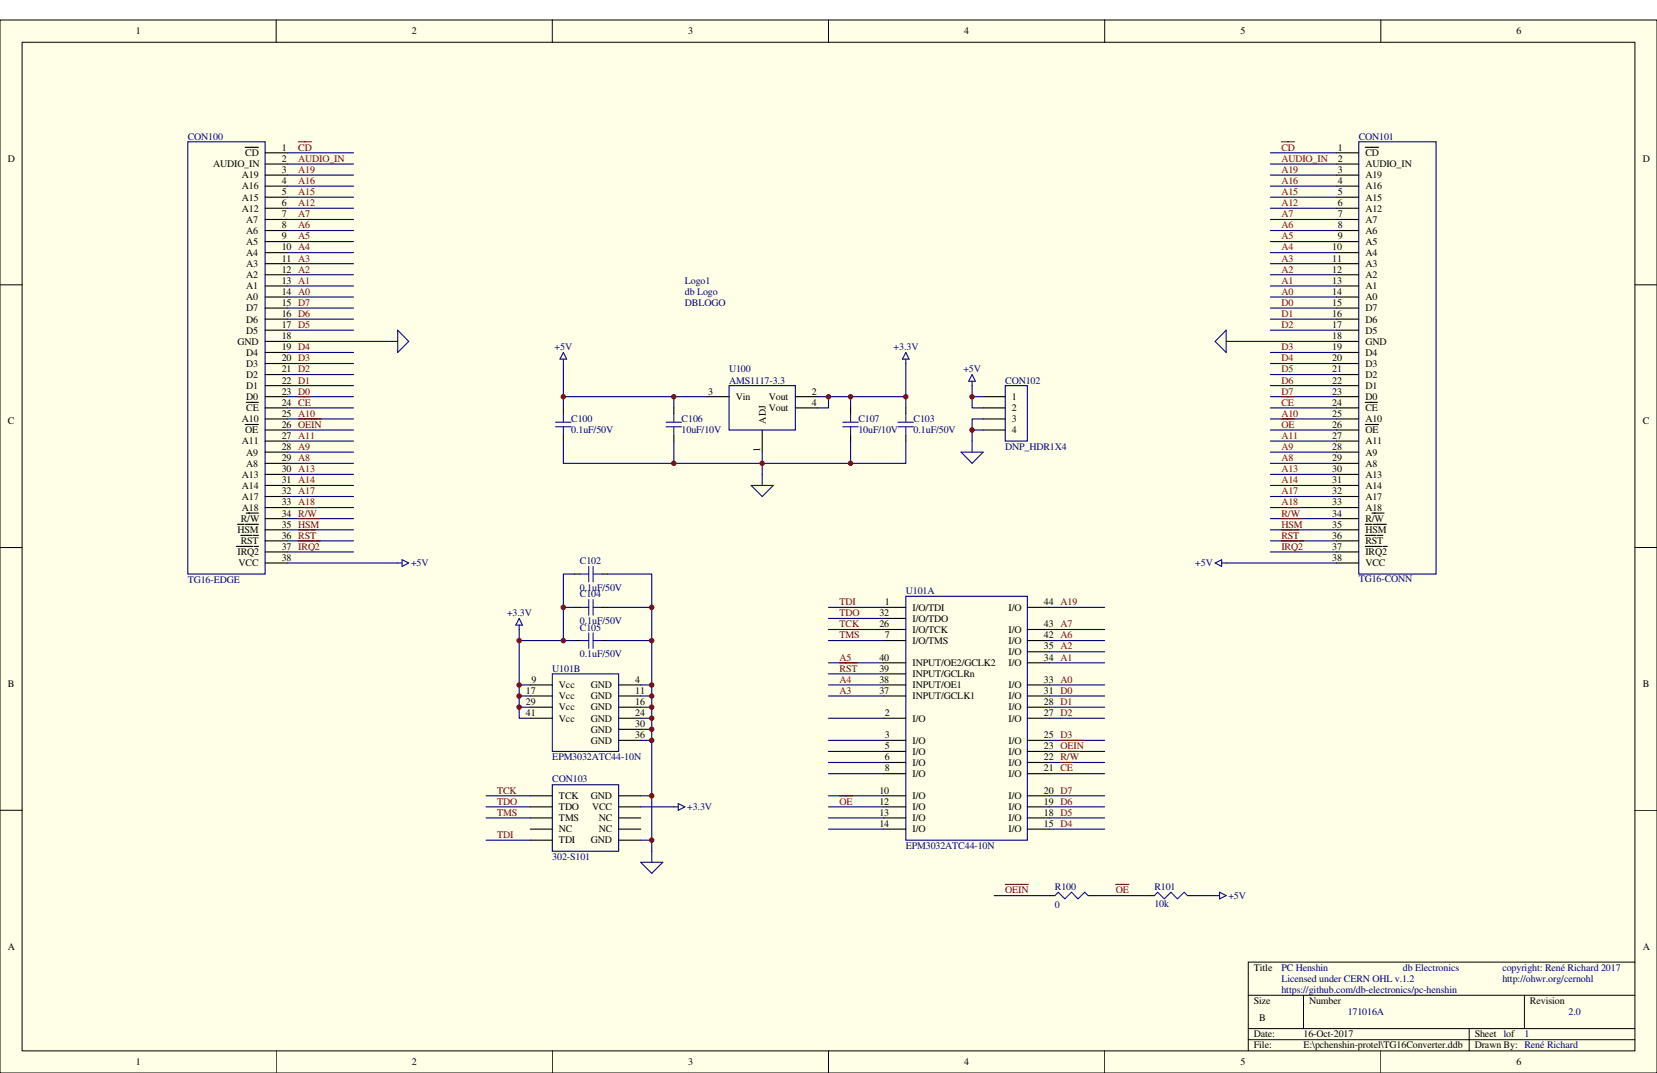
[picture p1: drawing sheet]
<svg xmlns="http://www.w3.org/2000/svg" width="432mm" height="279mm" viewBox="0 0 432 279" stroke-linecap="round" stroke-linejoin="round" font-family="sans-serif">
<path d="M0 5.2h431.8v274.2h-431.8z" fill="#ffffe8"/>
<g fill="none" stroke="#000" stroke-width=".26">
<path d="M0 5.2h431.8v274.2h-431.8zM5.8 11h420.2v262.6h-420.2zM72 5.2v5.8M143.9 5.2v5.8M215.9 5.2v5.8M287.9 5.2v5.8M359.8 5.2v5.8M0 74.2h5.8M426 74.2h5.8M0 142.6h5.8M426 142.6h5.8M0 211h5.8"/>
<path d="M426 211h5.8M325.3 259.2h100.7M339.7 259.2v8.6M397.3 259.2v8.6M426 250.5h-100.7v23.1M72 273.6v5.8M143.9 273.6v5.8M215.9 273.6v5.8M287.9 273.6v5.8M325.3 267.8h100.7M325.3 270.7h100.7M359.8 273.6v5.8"/>
<path d="M382.9 267.8v5.8"/>
</g>
<g fill="none" stroke="#000080" stroke-width=".29">
<path d="M48.9 36.9h20.2v112.6h-20.2zM74.8 39.8h17.3M74.8 57.2h17.3M74.8 54.2h17.3M74.8 51.4h17.3M74.8 48.5h17.3M74.8 45.6h17.3M74.8 42.7h17.3M74.8 77.3h17.3M74.8 74.5h17.3M74.8 71.5h17.3M74.8 68.7h17.3"/>
<path d="M74.8 65.8h17.3M74.8 62.9h17.3M74.8 60h17.3M74.8 88.9h26M74.8 97.5h17.3M74.8 94.7h17.3M74.8 86h17.3M74.8 83.1h17.3M74.8 80.2h17.3M74.8 91.8h17.3M146.8 94.7v11.5M236.1 94.7v11.5"/>
<path d="M74.8 103.3h17.3M74.8 117.7h17.3M74.8 114.9h17.3M74.8 112h17.3M74.8 109.1h17.3M74.8 106.2h17.3M74.8 100.4h17.3M146.8 114.9v5.8h51.8v2.8M146.8 103.3h37.4M175.6 103.3v2.9M175.6 114.9v5.8M213 103.3h23.1"/>
<path d="M221.7 114.9v5.8h-23.1v-3M221.7 103.3v2.9M236.1 114.9v5.8h-14.4M74.8 138h17.3M74.8 135h17.3M74.8 132.2h17.3M74.8 129.3h17.3M74.8 126.4h17.3M74.8 123.5h17.3M74.8 120.7h17.3M74.8 146.6h28.8M74.8 143.7h17.3"/>
<path d="M74.8 140.8h17.3M149.7 158.2h-2.9v8.6h2.9M149.7 149.5h-2.9v8.7M158.3 158.2h11.5v20.2M158.3 149.5h11.5v8.7M236.1 155.3h31.6v63.5h-31.6zM273.5 158.2h14.4M135.3 163.9v23.1h2.9M135.3 178.4h2.9M135.3 166.8h11.5M158.3 166.8h11.5M167 178.4h2.8v43.3"/>
<path d="M215.9 178.4h14.4M215.9 175.5h14.4M215.9 172.6h14.4M273.5 178.4h14.4M273.5 166.8h14.4M273.5 163.9h14.4M273.5 169.7h14.4M273.5 172.6h14.4M135.3 184.2h2.9M135.3 181.2h2.9M167 184.2h2.8M167 181.2h2.8"/>
<path d="M167 187h2.8M167 189.9h2.8M167 192.8h2.8M215.9 181.2h14.4M215.9 187h14.4M215.9 192.8h14.4M215.9 198.5h14.4M215.9 195.7h14.4M273.5 184.2h14.4M273.5 181.2h14.4M273.5 187h14.4M273.5 192.8h14.4"/>
<path d="M273.5 198.5h14.4M273.5 195.7h14.4M126.7 207.2h11.5M126.7 218.8h11.5M126.7 210.1h11.5M126.7 213h11.5M143.9 204.3h17.3v17.4h-17.3zM167 207.2h2.8M167 218.8h2.8M167 210.1h8.6M215.9 207.2h14.4M215.9 210.1h14.4"/>
<path d="M215.9 213h14.4M215.9 215.9h14.4M215.9 201.5h14.4M273.5 207.2h14.4M273.5 210.1h14.4M273.5 213h14.4M273.5 215.9h14.4M273.5 201.5h14.4"/>
</g>
<g fill="none" stroke="#000" stroke-width=".29">
<path d="M63.9 38.4h3.5M69.1 39.8h5.7M69.1 42.7h5.7M69.1 45.6h5.7M69.1 48.5h5.7M69.1 51.4h5.7M69.1 54.2h5.7M69.1 57.2h5.7M69.1 60h5.7M69.1 62.9h5.7M69.1 65.8h5.7M69.1 68.7h5.7"/>
<path d="M69.1 71.5h5.7M69.1 74.5h5.7M69.1 77.3h5.7M69.1 80.2h5.7M69.1 86h5.7M69.1 88.9h5.7M69.1 91.8h5.7M69.1 94.7h5.7M69.1 97.5h5.7M69.1 83.1h5.7M63.9 110.5h3.5M64.2 104.8h3.2"/>
<path d="M69.1 100.4h5.7M69.1 103.3h5.7M69.1 106.2h5.7M69.1 109.1h5.7M69.1 112h5.7M69.1 114.9h5.7M69.1 117.7h5.7M146.8 106.2v1.5M146.8 113.4v1.5M175.6 106.2v1.5M175.6 113.4v1.5M221.7 106.2v1.5"/>
<path d="M221.7 113.4v1.5M236.1 106.2v1.5M236.1 113.4v1.5M61.9 136.5h1.7M62.7 139.4h2.9M63.9 136.5h3.5M64.2 133.6h3.2M65.9 139.4h1.5M69.1 126.4h5.7M69.1 129.3h5.7M69.1 132.2h5.7M69.1 135h5.7"/>
<path d="M69.1 138h5.7M69.1 120.7h5.7M69.1 123.5h5.7M61.6 142.3h4.3M66.2 142.3h1.2M69.1 140.8h5.7M69.1 143.7h5.7M69.1 146.6h5.7M149.7 158.2h1.4M149.7 149.5h1.4M156.9 158.2h1.4M156.9 149.5h1.4"/>
<path d="M230.3 158.2h5.8M267.7 158.2h5.8M138.2 178.4h5.7M149.7 166.8h1.4M156.9 166.8h1.4M161.2 178.4h5.8M230.3 175.5h5.8M230.3 178.4h5.8M230.3 172.6h5.8M230.3 163.9h5.8M230.3 161h5.8M230.3 166.8h5.8"/>
<path d="M267.7 178.4h5.8M267.7 172.6h5.8M267.7 163.9h5.8M267.7 169.7h5.8M267.7 166.8h5.8M138.2 181.2h5.7M138.2 187h5.7M138.2 184.2h5.7M161.2 181.2h5.8M161.2 187h5.8M161.2 192.8h5.8M161.2 184.2h5.8"/>
<path d="M161.2 189.9h5.8M230.3 181.2h5.8M230.3 187h5.8M230.3 192.8h5.8M230.3 195.7h5.8M230.3 198.5h5.8M267.7 181.2h5.8M267.7 187h5.8M267.7 192.8h5.8M267.7 195.7h5.8M267.7 198.5h5.8M267.7 184.2h5.8"/>
<path d="M138.2 207.2h5.7M138.2 210.1h5.7M138.2 213h5.7M138.2 215.9h5.7M138.2 218.8h5.7M161.2 207.2h5.8M161.2 210.1h5.8M161.2 213h5.8M161.2 215.9h5.8M161.2 218.8h5.8M230.3 207.2h5.8M230.3 210.1h5.8"/>
<path d="M230.3 213h5.8M230.3 215.9h5.8M230.3 201.5h5.8M267.7 207.2h5.8M267.7 210.1h5.8M267.7 213h5.8M267.7 215.9h5.8M267.7 201.5h5.8"/>
</g>
<g fill="none" stroke="#11037f" stroke-width=".29">
<path d="M100.8 88.9h2.8M103.6 86l2.9 2.9-2.9 2.9zM146.8 91.8l.9 1.7h-1.8zM146.8 93.5v1.2M236.1 91.8l.8 1.7h-1.7zM236.1 93.5v1.2M195.7 126.4h5.8l-2.9 2.9zM198.6 123.5v2.9M103.6 146.6h1.2M104.8 145.8l1.7 .8-1.7 .9zM135.3 161l.8 1.8h-1.7zM135.3 162.8v1.1"/>
<path d="M143.9 175.5h17.3v20.2h-17.3zM175.6 210.1h1.1M176.7 209.3l1.8 .8-1.8 .9zM167 224.5h5.7l-2.9 2.9zM169.8 221.7v2.8"/>
</g>
<g fill="none" stroke="#00f" stroke-width=".29">
<path d="M144.8 109.9h4M144.8 111.1h4M146.8 107.7v2.2M146.8 111.1v2.3M173.6 109.9h4M173.6 111.1h4M175.6 107.7v2.2M175.6 111.1v2.3M219.6 109.9h4M219.6 111.1h4M221.7 107.7v2.2M221.7 111.1v2.3"/>
<path d="M234 109.9h4M234 111.1h4M236.1 107.7v2.2M236.1 111.1v2.3M151.1 158.2h2.3M151.1 149.5h2.3M153.4 147.5v4M153.4 156.1v4.1M154.6 147.5v4M154.6 156.1v4.1M154.6 158.2h2.3M154.6 149.5h2.3"/>
<path d="M151.1 166.8h2.3M153.4 164.8v4M154.6 166.8h2.3M154.6 164.8v4"/>
</g>
<path d="M77.7 36.9h3.5M77.7 103.3h3.2M77.7 109.1h6M77.7 135h1.7M77.7 138h2.9M79.4 132.2h3.2M79.7 135h3.5M80.9 138h1.4M77.7 140.8h4.3M82.3 140.8h1.2" fill="none" stroke="#800000" stroke-width=".29"/>
<circle cx="135.3" cy="184.1" r=".57" fill="#800000"/>
<circle cx="135.3" cy="184.1" r=".57" fill="none" stroke="#800000" stroke-width=".26"/>
<circle cx="135.3" cy="181.2" r=".57" fill="#800000"/>
<circle cx="135.3" cy="181.2" r=".57" fill="none" stroke="#800000" stroke-width=".26"/>
<circle cx="135.3" cy="178.4" r=".57" fill="#800000"/>
<circle cx="135.3" cy="178.4" r=".57" fill="none" stroke="#800000" stroke-width=".26"/>
<circle cx="169.8" cy="178.4" r=".57" fill="#800000"/>
<circle cx="169.8" cy="178.4" r=".57" fill="none" stroke="#800000" stroke-width=".26"/>
<circle cx="169.8" cy="181.2" r=".57" fill="#800000"/>
<circle cx="169.8" cy="181.2" r=".57" fill="none" stroke="#800000" stroke-width=".26"/>
<circle cx="169.8" cy="184.1" r=".57" fill="#800000"/>
<circle cx="169.8" cy="184.1" r=".57" fill="none" stroke="#800000" stroke-width=".26"/>
<circle cx="169.8" cy="187" r=".57" fill="#800000"/>
<circle cx="169.8" cy="187" r=".57" fill="none" stroke="#800000" stroke-width=".26"/>
<circle cx="169.8" cy="189.9" r=".58" fill="#800000"/>
<circle cx="169.8" cy="189.9" r=".58" fill="none" stroke="#800000" stroke-width=".26"/>
<circle cx="169.8" cy="192.8" r=".58" fill="#800000"/>
<circle cx="169.8" cy="192.8" r=".58" fill="none" stroke="#800000" stroke-width=".26"/>
<circle cx="169.8" cy="207.2" r=".58" fill="#800000"/>
<circle cx="169.8" cy="207.2" r=".58" fill="none" stroke="#800000" stroke-width=".26"/>
<circle cx="169.8" cy="218.8" r=".57" fill="#800000"/>
<circle cx="169.8" cy="218.8" r=".57" fill="none" stroke="#800000" stroke-width=".26"/>
<circle cx="146.8" cy="158.1" r=".58" fill="#800000"/>
<circle cx="146.8" cy="158.1" r=".58" fill="none" stroke="#800000" stroke-width=".26"/>
<circle cx="146.8" cy="166.8" r=".57" fill="#800000"/>
<circle cx="146.8" cy="166.8" r=".57" fill="none" stroke="#800000" stroke-width=".26"/>
<circle cx="169.8" cy="158.1" r=".58" fill="#800000"/>
<circle cx="169.8" cy="158.1" r=".58" fill="none" stroke="#800000" stroke-width=".26"/>
<circle cx="169.8" cy="166.8" r=".57" fill="#800000"/>
<circle cx="169.8" cy="166.8" r=".57" fill="none" stroke="#800000" stroke-width=".26"/>
<circle cx="135.3" cy="166.8" r=".57" fill="#800000"/>
<circle cx="135.3" cy="166.8" r=".57" fill="none" stroke="#800000" stroke-width=".26"/>
<circle cx="198.6" cy="120.6" r=".57" fill="#800000"/>
<circle cx="198.6" cy="120.6" r=".57" fill="none" stroke="#800000" stroke-width=".26"/>
<circle cx="175.6" cy="120.6" r=".57" fill="#800000"/>
<circle cx="175.6" cy="120.6" r=".57" fill="none" stroke="#800000" stroke-width=".26"/>
<circle cx="146.8" cy="103.3" r=".57" fill="#800000"/>
<circle cx="146.8" cy="103.3" r=".57" fill="none" stroke="#800000" stroke-width=".26"/>
<circle cx="175.6" cy="103.3" r=".57" fill="#800000"/>
<circle cx="175.6" cy="103.3" r=".57" fill="none" stroke="#800000" stroke-width=".26"/>
<circle cx="236" cy="103.3" r=".57" fill="#800000"/>
<circle cx="236" cy="103.3" r=".57" fill="none" stroke="#800000" stroke-width=".26"/>
<circle cx="221.6" cy="103.3" r=".57" fill="#800000"/>
<circle cx="221.6" cy="103.3" r=".57" fill="none" stroke="#800000" stroke-width=".26"/>
<circle cx="221.6" cy="120.6" r=".57" fill="#800000"/>
<circle cx="221.6" cy="120.6" r=".57" fill="none" stroke="#800000" stroke-width=".26"/>
<path d="M253.3 100.4v2.9h2.9M253.3 103.3v2.9h2.9M253.3 112h2.9M256.2 109.1h-2.9v5.8M262 100.4h5.7v14.5h-5.7z" fill="none" stroke="#000080" stroke-width=".29"/>
<path d="M256.2 103.3h5.8M256.2 106.2h5.8M256.2 109.1h5.8M256.2 112h5.8" fill="none" stroke="#000" stroke-width=".29"/>
<path d="M253.3 99.3v1.1M253.3 97.5l.9 1.8h-1.8zM250.4 117.7h5.8l-2.9 3zM253.3 114.9v2.8" fill="none" stroke="#11037f" stroke-width=".29"/>
<circle cx="253.3" cy="103.3" r=".57" fill="#800000"/>
<circle cx="253.3" cy="103.3" r=".57" fill="none" stroke="#800000" stroke-width=".26"/>
<circle cx="253.3" cy="112" r=".58" fill="#800000"/>
<circle cx="253.3" cy="112" r=".58" fill="none" stroke="#800000" stroke-width=".26"/>
<path d="M190 100.4h17.3v11.6h-17.3zM215.9 103.3v2.9h-2.9M215.9 158.2h14.4M215.9 161h14.4M215.9 163.9h14.4M215.9 166.8h14.4M259.1 233.2h14.4M285 233.2h14.4M310.9 233.2h5.8" fill="none" stroke="#000080" stroke-width=".29"/>
<path d="M218.8 172.6h2.9M221.9 172.6h1.5M276.4 192.8h6M276.4 198.5h3.1M278 195.7h3.2M218.8 207.2h3.4M262 230.3h6M290.7 230.3h3.5" fill="none" stroke="#800000" stroke-width=".29"/>
<path d="M184.2 103.3h5.8M198.6 112v5.7M207.3 103.3h5.7M207.3 106.2h5.7M273.5 233.2h1.4M283.5 233.2h1.5M299.4 233.2h1.4M309.5 233.2h1.4" fill="none" stroke="#000" stroke-width=".29"/>
<path d="M274.9 233.2l.9-.9 1.7 1.8 1.7-1.8 1.7 1.8 1.8-1.8 .8 .9M300.8 233.2l.9-.9 1.7 1.8 1.7-1.8 1.7 1.8 1.8-1.8 .9 .9" fill="none" stroke="#00f" stroke-width=".29"/>
<path d="M316.7 233.2h1.1M317.8 232.3l1.7 .9-1.7 .9z" fill="none" stroke="#11037f" stroke-width=".29"/>
<circle cx="215.9" cy="103.3" r=".57" fill="#800000"/>
<circle cx="215.9" cy="103.3" r=".57" fill="none" stroke="#800000" stroke-width=".26"/>
<path d="M319.5 86v5.8l-2.8-2.9zM319.5 88.9h2.9M316.7 146.6l1.6-.8v1.7zM318.3 146.6h1.2" fill="none" stroke="#11037f" stroke-width=".29"/>
<g fill="none" stroke="#000080" stroke-width=".29">
<path d="M331 39.8h17.3M354.1 36.9h20.1v112.6h-20.1zM331 57.2h17.3M331 54.2h17.3M331 51.4h17.3M331 48.5h17.3M331 45.6h17.3M331 42.7h17.3M331 77.3h17.3M331 74.5h17.3M331 71.5h17.3M331 68.7h17.3"/>
<path d="M331 65.8h17.3M331 62.9h17.3M331 60h17.3M322.4 88.9h25.9M331 97.5h17.3M331 94.7h17.3M331 86h17.3M331 83.1h17.3M331 80.2h17.3M331 91.8h17.3M331 117.7h17.3M331 114.9h17.3"/>
<path d="M331 112h17.3M331 109.1h17.3M331 106.2h17.3M331 103.3h17.3M331 100.4h17.3M331 138h17.3M331 135h17.3M331 132.2h17.3M331 129.3h17.3M331 126.4h17.3M331 123.5h17.3M331 120.7h17.3"/>
<path d="M319.5 146.6h28.8M331 143.7h17.3M331 140.8h17.3"/>
</g>
<path d="M333.9 36.9h3.5M333.9 103.3h3.2M333.9 109.1h3.5M333.9 135h1.7M333.9 138h2.9M335.6 132.2h3.2M335.9 135h3.5M337.1 138h1.4M333.9 140.8h4.3M338.5 140.8h1.2" fill="none" stroke="#800000" stroke-width=".29"/>
<g fill="none" stroke="#000" stroke-width=".29">
<path d="M348.3 39.8h5.8M355.8 38.4h3.4M348.3 42.7h5.8M348.3 45.6h5.8M348.3 48.5h5.8M348.3 51.4h5.8M348.3 54.2h5.8M348.3 57.2h5.8M348.3 60h5.8M348.3 62.9h5.8M348.3 65.8h5.8M348.3 68.7h5.8"/>
<path d="M348.3 71.5h5.8M348.3 74.5h5.8M348.3 77.3h5.8M348.3 80.2h5.8M348.3 86h5.8M348.3 88.9h5.8M348.3 91.8h5.8M348.3 94.7h5.8M348.3 97.5h5.8M348.3 83.1h5.8M348.3 100.4h5.8M348.3 103.3h5.8"/>
<path d="M348.3 106.2h5.8M348.3 109.1h5.8M348.3 112h5.8M348.3 114.9h5.8M348.3 117.7h5.8M355.8 104.8h3.1M355.8 110.5h3.4M348.3 126.4h5.8M348.3 129.3h5.8M348.3 132.2h5.8M348.3 135h5.8M348.3 138h5.8"/>
<path d="M348.3 120.7h5.8M348.3 123.5h5.8M355.8 136.5h1.7M355.8 139.4h2.8M357.5 133.6h3.2M357.8 136.5h3.5M358.9 139.4h1.5M348.3 140.8h5.8M348.3 143.7h5.8M348.3 146.6h5.8M355.8 142.3h4.3M360.4 142.3h1.1"/>
</g>
<g font-size="2.6">
<text x="35.4" y="8.9">1</text>
<text x="107.4" y="8.9">2</text>
<text x="179.3" y="8.9">3</text>
<text x="251.3" y="8.9">4</text>
<text x="323.3" y="8.9">5</text>
<text x="395.2" y="8.9">6</text>
<text x="63.9" y="40.7">CD</text>
<text x="73.4" y="39.2">1</text>
<text x="348.6" y="39.2">1</text>
<text x="355.8" y="40.7">CD</text>
<text x="2" y="42.1">D</text>
<text x="55.5" y="43.6">AUDIO_IN</text>
<text x="63" y="46.4">A19</text>
<text x="73.4" y="42.1">2</text>
<text x="73.4" y="45">3</text>
<text x="73.4" y="47.9">4</text>
<text x="348.6" y="42.1">2</text>
<text x="348.6" y="45">3</text>
<text x="348.6" y="47.9">4</text>
<text x="355.8" y="43.6">AUDIO_IN</text>
<text x="355.8" y="46.4">A19</text>
<text x="428.1" y="42.1">D</text>
<text x="63" y="49.3">A16</text>
<text x="63" y="52.2">A15</text>
<text x="73.4" y="50.8">5</text>
<text x="73.4" y="53.7">6</text>
<text x="348.6" y="50.8">5</text>
<text x="348.6" y="53.7">6</text>
<text x="355.8" y="49.3">A16</text>
<text x="355.8" y="52.2">A15</text>
<text x="63" y="55.1">A12</text>
<text x="64.2" y="58">A7</text>
<text x="73.4" y="56.6">7</text>
<text x="73.4" y="59.4">8</text>
<text x="348.6" y="56.6">7</text>
<text x="348.6" y="59.4">8</text>
<text x="355.8" y="55.1">A12</text>
<text x="355.8" y="58">A7</text>
<text x="64.2" y="60.9">A6</text>
<text x="64.2" y="63.8">A5</text>
<text x="73.4" y="62.3">9</text>
<text x="73.4" y="65.2">10 A4</text>
<text x="347.2" y="65.2">10</text>
<text x="348.6" y="62.3">9</text>
<text x="355.8" y="60.9">A6</text>
<text x="355.8" y="63.8">A5</text>
<text x="64.2" y="66.6">A4</text>
<text x="64.2" y="69.6">A3</text>
<text x="73.4" y="68.1">11 A3</text>
<text x="73.4" y="71">12 A2</text>
<text x="347.2" y="68.1">11</text>
<text x="347.2" y="71">12</text>
<text x="355.8" y="66.6">A4</text>
<text x="355.8" y="69.6">A3</text>
<text x="64.2" y="72.4">A2</text>
<text x="64.2" y="75.3">A1</text>
<text x="73.4" y="73.9">13 A1</text>
<text x="73.4" y="76.8">14 A0</text>
<text x="347.2" y="73.9">13</text>
<text x="347.2" y="76.8">14</text>
<text x="355.8" y="72.4">A2</text>
<text x="355.8" y="75.3">A1</text>
<text x="64.2" y="78.2">A0</text>
<text x="64.2" y="81.1">D7</text>
<text x="64.2" y="84">D6</text>
<text x="73.4" y="79.6">15 D7</text>
<text x="73.4" y="82.5">16 D6</text>
<text x="347.2" y="79.6">15</text>
<text x="347.2" y="82.5">16</text>
<text x="355.8" y="78.2">A0</text>
<text x="355.8" y="81.1">D7</text>
<text x="355.8" y="84">D6</text>
<text x="61.9" y="89.7">GND</text>
<text x="64.2" y="86.9">D5</text>
<text x="73.4" y="88.3">18</text>
<text x="73.4" y="85.4">17 D5</text>
<text x="347.2" y="85.4">17</text>
<text x="347.2" y="88.3">18</text>
<text x="355.8" y="86.9">D5</text>
<text x="355.8" y="89.7">GND</text>
<text x="64.2" y="92.6">D4</text>
<text x="64.2" y="95.5">D3</text>
<text x="73.4" y="91.2">19 D4</text>
<text x="73.4" y="94.1">20 D3</text>
<text x="347.2" y="91.2">19</text>
<text x="347.2" y="94.1">20</text>
<text x="355.8" y="92.6">D4</text>
<text x="355.8" y="95.5">D3</text>
<text x="64.2" y="98.4">D2</text>
<text x="64.2" y="101.3">D1</text>
<text x="73.4" y="96.9">21 D2</text>
<text x="73.4" y="99.9">22 D1</text>
<text x="347.2" y="96.9">21</text>
<text x="347.2" y="99.9">22</text>
<text x="355.8" y="98.4">D2</text>
<text x="355.8" y="101.3">D1</text>
<text x="64.2" y="104.2">D0</text>
<text x="64.2" y="107.1">CE</text>
<text x="73.4" y="102.7">23 D0</text>
<text x="73.4" y="105.6">24 CE</text>
<text x="184.5" y="102.7">3</text>
<text x="191.7" y="104.2">Vin</text>
<text x="200.4" y="104.2">Vout</text>
<text x="200.4" y="107.1">Vout</text>
<text x="211.6" y="102.7">2</text>
<text x="211.6" y="105.6">4</text>
<text x="263.7" y="104.2">1</text>
<text x="263.7" y="107.1">2</text>
<text x="347.2" y="102.7">23</text>
<text x="347.2" y="105.6">24</text>
<text x="355.8" y="104.2">D0</text>
<text x="355.8" y="107.1">CE</text>
<text x="2" y="110.5">C</text>
<text x="63" y="109.9">A10</text>
<text x="63.9" y="112.8">OE</text>
<text x="73.4" y="108.5">25 A10</text>
<text x="73.4" y="111.4">26 OEIN</text>
<text x="199.6" y="110.3" transform="rotate(-90 199.6 110.3)">ADJ</text>
<text x="263.7" y="109.9">3</text>
<text x="263.7" y="112.8">4</text>
<text x="347.2" y="108.5">25</text>
<text x="347.2" y="111.4">26</text>
<text x="355.8" y="109.9">A10</text>
<text x="355.8" y="112.8">OE</text>
<text x="428.1" y="110.5">C</text>
<text x="63" y="115.7">A11</text>
<text x="64.2" y="118.6">A9</text>
<text x="73.4" y="117.2">28 A9</text>
<text x="73.4" y="114.3">27 A11</text>
<text x="198.1" y="117.8" transform="rotate(-90 198.1 117.8)">1</text>
<text x="347.2" y="114.3">27</text>
<text x="347.2" y="117.2">28</text>
<text x="355.8" y="115.7">A11</text>
<text x="355.8" y="118.6">A9</text>
<text x="63" y="124.4">A13</text>
<text x="64.2" y="121.5">A8</text>
<text x="73.4" y="120.1">29 A8</text>
<text x="73.4" y="125.8">31 A14</text>
<text x="73.4" y="122.9">30 A13</text>
<text x="347.2" y="125.8">31</text>
<text x="347.2" y="120.1">29</text>
<text x="347.2" y="122.9">30</text>
<text x="355.8" y="121.5">A8</text>
<text x="355.8" y="124.4">A13</text>
<text x="63" y="127.3">A14</text>
<text x="63" y="130.1">A17</text>
<text x="73.4" y="128.7">32 A17</text>
<text x="73.4" y="131.6">33 A18</text>
<text x="347.2" y="128.7">32</text>
<text x="347.2" y="131.6">33</text>
<text x="355.8" y="127.3">A14</text>
<text x="355.8" y="130.1">A17</text>
<text x="62.7" y="135.9">R/W</text>
<text x="63" y="133.1">A18</text>
<text x="73.4" y="137.4">35 HSM</text>
<text x="73.4" y="134.5">34 R/W</text>
<text x="347.2" y="134.5">34</text>
<text x="347.2" y="137.4">35</text>
<text x="355.8" y="133.1">A18</text>
<text x="355.8" y="135.9">R/W</text>
<text x="61.9" y="138.8">HSM</text>
<text x="62.7" y="141.7">RST</text>
<text x="73.4" y="143.1">37 IRQ2</text>
<text x="73.4" y="140.3">36 RST</text>
<text x="347.2" y="140.3">36</text>
<text x="347.2" y="143.1">37</text>
<text x="355.8" y="138.8">HSM</text>
<text x="355.8" y="141.7">RST</text>
<text x="61.9" y="144.6">IRQ2</text>
<text x="62.2" y="147.5">VCC</text>
<text x="73.4" y="146">38</text>
<text x="347.2" y="146">38</text>
<text x="355.8" y="144.6">IRQ2</text>
<text x="355.8" y="147.5">VCC</text>
<text x="229.2" y="160.4">32</text>
<text x="230.6" y="157.6">1</text>
<text x="237.8" y="161.9">I/O/TDO</text>
<text x="237.8" y="159">I/O/TDI</text>
<text x="262.8" y="159">I/O</text>
<text x="272" y="157.6">44 A19</text>
<text x="229.2" y="163.4">26</text>
<text x="230.6" y="166.2">7</text>
<text x="237.8" y="164.8">I/O/TCK</text>
<text x="237.8" y="167.7">I/O/TMS</text>
<text x="262.8" y="167.7">I/O</text>
<text x="262.8" y="164.8">I/O</text>
<text x="272" y="166.2">42 A6</text>
<text x="272" y="163.4">43 A7</text>
<text x="229.2" y="172">40</text>
<text x="237.8" y="173.4">INPUT/OE2/GCLK2</text>
<text x="262.8" y="173.4">I/O</text>
<text x="262.8" y="170.6">I/O</text>
<text x="272" y="172">34 A1</text>
<text x="272" y="169.1">35 A2</text>
<text x="2" y="178.9">B</text>
<text x="138.5" y="177.8">9</text>
<text x="145.7" y="179.2">Vcc</text>
<text x="154" y="179.2">GND</text>
<text x="165.5" y="177.8">4</text>
<text x="229.2" y="174.9">39</text>
<text x="229.2" y="177.8">38</text>
<text x="237.8" y="176.3">INPUT/GCLRn</text>
<text x="237.8" y="179.2">INPUT/OE1</text>
<text x="262.8" y="179.2">I/O</text>
<text x="272" y="177.8">33 A0</text>
<text x="428.1" y="178.9">B</text>
<text x="137" y="183.6">29</text>
<text x="137" y="180.7">17</text>
<text x="145.7" y="185">Vcc</text>
<text x="145.7" y="182.1">Vcc</text>
<text x="154" y="182.1">GND</text>
<text x="154" y="185">GND</text>
<text x="165.5" y="180.7">11</text>
<text x="165.5" y="183.6">16</text>
<text x="229.2" y="180.7">37</text>
<text x="237.8" y="182.1">INPUT/GCLK1</text>
<text x="262.8" y="182.1">I/O</text>
<text x="262.8" y="185">I/O</text>
<text x="272" y="180.7">31 D0</text>
<text x="272" y="183.6">28 D1</text>
<text x="137" y="186.4">41</text>
<text x="145.7" y="187.9">Vcc</text>
<text x="154" y="187.9">GND</text>
<text x="154" y="190.8">GND</text>
<text x="165.5" y="186.4">24</text>
<text x="165.5" y="189.3">30</text>
<text x="230.6" y="186.4">2</text>
<text x="237.8" y="187.9">I/O</text>
<text x="262.8" y="187.9">I/O</text>
<text x="272" y="186.4">27 D2</text>
<text x="154" y="193.6">GND</text>
<text x="165.5" y="192.2">36</text>
<text x="230.6" y="198">6</text>
<text x="230.6" y="195.1">5</text>
<text x="230.6" y="192.2">3</text>
<text x="237.8" y="196.6">I/O</text>
<text x="237.8" y="193.6">I/O</text>
<text x="262.8" y="193.6">I/O</text>
<text x="262.8" y="196.6">I/O</text>
<text x="272" y="192.2">25 D3</text>
<text x="272" y="195.1">23 OEIN</text>
<text x="272" y="198">22 R/W</text>
<text x="230.6" y="200.9">8</text>
<text x="237.8" y="202.3">I/O</text>
<text x="237.8" y="199.4">I/O</text>
<text x="262.8" y="199.4">I/O</text>
<text x="262.8" y="202.3">I/O</text>
<text x="272" y="200.9">21 CE</text>
<text x="145.7" y="208.1">TCK</text>
<text x="154" y="208.1">GND</text>
<text x="229.2" y="209.5">12</text>
<text x="229.2" y="206.6">10</text>
<text x="237.8" y="208.1">I/O</text>
<text x="262.8" y="208.1">I/O</text>
<text x="272" y="206.6">20 D7</text>
<text x="272" y="209.5">19 D6</text>
<text x="145.7" y="211">TDO</text>
<text x="145.7" y="213.9">TMS</text>
<text x="154.3" y="211">VCC</text>
<text x="156" y="213.9">NC</text>
<text x="229.2" y="215.3">14</text>
<text x="229.2" y="212.4">13</text>
<text x="237.8" y="213.9">I/O</text>
<text x="237.8" y="211">I/O</text>
<text x="262.8" y="211">I/O</text>
<text x="262.8" y="213.9">I/O</text>
<text x="272" y="212.4">18 D5</text>
<text x="272" y="215.3">15 D4</text>
<text x="145.7" y="216.7">NC</text>
<text x="145.7" y="219.6">TDI</text>
<text x="154" y="219.6">GND</text>
<text x="156" y="216.7">NC</text>
<text x="237.8" y="216.7">I/O</text>
<text x="262.8" y="216.7">I/O</text>
<text x="2" y="247.4">A</text>
<text x="428.1" y="247.4">A</text>
<text x="326.7" y="252.8">Title</text>
<text x="326.7" y="261.5">Size</text>
<text x="341.1" y="261.5">Number</text>
<text x="398.7" y="261.5">Revision</text>
<text x="328.2" y="265.8">B</text>
<text x="326.7" y="270.1">Date:</text>
<text x="326.7" y="273">File:</text>
<text x="339.7" y="270.1">16-Oct-2017</text>
<text x="339.7" y="273">E:\pchenshin-protel\TG16Converter.ddb</text>
<text x="384.3" y="270.1">Sheet 1of</text>
<text x="384.3" y="273">Drawn By: René Richard</text>
<text x="35.4" y="277.4">1</text>
<text x="107.4" y="277.4">2</text>
<text x="179.3" y="277.4">3</text>
<text x="251.3" y="277.4">4</text>
<text x="323.3" y="277.4">5</text>
<text x="395.2" y="277.4">6</text>
</g>
<g font-size="2.6" fill="#000080">
<text x="48.9" y="36.4">CON100</text>
<text x="354.1" y="36.4">CON101</text>
<text x="178.5" y="76.8">db Logo</text>
<text x="178.5" y="73.9">Logo1</text>
<text x="178.5" y="79.6">DBLOGO</text>
<text x="190" y="96.9">U100</text>
<text x="190" y="99.9">AMS1117-3.3</text>
<text x="262" y="99.9">CON102</text>
<text x="148.8" y="109.9">C100</text>
<text x="148.8" y="112.8">0.1uF/50V</text>
<text x="177.6" y="109.9">C106</text>
<text x="177.6" y="112.8">10uF/10V</text>
<text x="223.7" y="109.9">C107</text>
<text x="223.7" y="112.8">10uF/10V</text>
<text x="238.1" y="109.9">C103</text>
<text x="238.1" y="112.8">0.1uF/50V</text>
<text x="262" y="117.2">DNP_HDR1X4</text>
<text x="151.1" y="146.9">C102</text>
<text x="48.9" y="151.8">TG16-EDGE</text>
<text x="151.1" y="155.5">C104</text>
<text x="151.1" y="153.8">0.1uF/50V</text>
<text x="236.1" y="154.7">U101A</text>
<text x="354.1" y="151.5">TG16-CONN</text>
<text x="151.1" y="164.2">C105</text>
<text x="151.1" y="162.5">0.1uF/50V</text>
<text x="151.1" y="171.2">0.1uF/50V</text>
<text x="143.9" y="174.9">U101B</text>
<text x="143.9" y="198">EPM3032ATC44-10N</text>
<text x="143.9" y="203.8">CON103</text>
<text x="236.1" y="221.1">EPM3032ATC44-10N</text>
<text x="143.9" y="223.9">302-S101</text>
<text x="274.9" y="231.7">R100</text>
<text x="300.8" y="231.7">R101</text>
<text x="274.9" y="236.4">0</text>
<text x="300.8" y="236.1">10k</text>
<text x="333.9" y="255.7">Licensed under CERN OHL v.1.2</text>
<text x="333.9" y="252.8">PC Henshin</text>
<text x="365.6" y="252.8">db Electronics</text>
<text x="391.5" y="255.7">http://ohwr.org/cernohl</text>
<text x="391.5" y="252.8">copyright: René Richard 2017</text>
<text x="333.9" y="258.6">https://github.com/db-electronics/pc-henshin</text>
<text x="351.2" y="264.4">171016A</text>
<text x="408.8" y="264.4">2.0</text>
<text x="397.3" y="270.1">1</text>
</g>
<g font-size="2.6" fill="#800000">
<text x="77.7" y="39.2">CD</text>
<text x="333.9" y="39.2">CD</text>
<text x="77.7" y="42.1">AUDIO_IN</text>
<text x="77.7" y="47.9">A16</text>
<text x="77.7" y="45">A19</text>
<text x="333.9" y="42.1">AUDIO_IN</text>
<text x="333.9" y="47.9">A16</text>
<text x="333.9" y="45">A19</text>
<text x="77.7" y="50.8">A15</text>
<text x="77.7" y="53.7">A12</text>
<text x="333.9" y="50.8">A15</text>
<text x="333.9" y="53.7">A12</text>
<text x="77.7" y="56.6">A7</text>
<text x="77.7" y="59.4">A6</text>
<text x="333.9" y="56.6">A7</text>
<text x="333.9" y="59.4">A6</text>
<text x="77.7" y="62.3">A5</text>
<text x="333.9" y="62.3">A5</text>
<text x="333.9" y="65.2">A4</text>
<text x="333.9" y="68.1">A3</text>
<text x="333.9" y="71">A2</text>
<text x="333.9" y="73.9">A1</text>
<text x="333.9" y="76.8">A0</text>
<text x="333.9" y="82.5">D1</text>
<text x="333.9" y="79.6">D0</text>
<text x="333.9" y="85.4">D2</text>
<text x="333.9" y="94.1">D4</text>
<text x="333.9" y="91.2">D3</text>
<text x="333.9" y="99.9">D6</text>
<text x="333.9" y="96.9">D5</text>
<text x="333.9" y="102.7">D7</text>
<text x="333.9" y="105.6">CE</text>
<text x="333.9" y="108.5">A10</text>
<text x="333.9" y="111.4">OE</text>
<text x="333.9" y="114.3">A11</text>
<text x="333.9" y="117.2">A9</text>
<text x="333.9" y="120.1">A8</text>
<text x="333.9" y="122.9">A13</text>
<text x="333.9" y="125.8">A14</text>
<text x="333.9" y="131.6">A18</text>
<text x="333.9" y="128.7">A17</text>
<text x="333.9" y="134.5">R/W</text>
<text x="333.9" y="137.4">HSM</text>
<text x="333.9" y="140.3">RST</text>
<text x="333.9" y="143.1">IRQ2</text>
<text x="218.8" y="157.6">TDI</text>
<text x="218.8" y="160.4">TDO</text>
<text x="218.8" y="163.4">TCK</text>
<text x="218.8" y="166.2">TMS</text>
<text x="218.8" y="172">A5</text>
<text x="218.8" y="177.8">A4</text>
<text x="218.8" y="174.9">RST</text>
<text x="218.8" y="180.7">A3</text>
<text x="129.5" y="209.5">TDO</text>
<text x="129.5" y="206.6">TCK</text>
<text x="218.8" y="209.5">OE</text>
<text x="129.5" y="212.4">TMS</text>
<text x="129.5" y="218.2">TDI</text>
<text x="262" y="232.6">OEIN</text>
<text x="290.7" y="232.6">OE</text>
</g>
<g font-size="2.6" fill="#11037f">
<text x="144.5" y="91.2">+5V</text>
<text x="232.9" y="91.2">+3.3V</text>
<text x="251" y="96.9">+5V</text>
<text x="107.1" y="147.5">+5V</text>
<text x="311.5" y="147.5">+5V</text>
<text x="132.1" y="160.4">+3.3V</text>
<text x="179.1" y="211">+3.3V</text>
<text x="320.1" y="234.1">+5V</text>
</g>
</svg>
